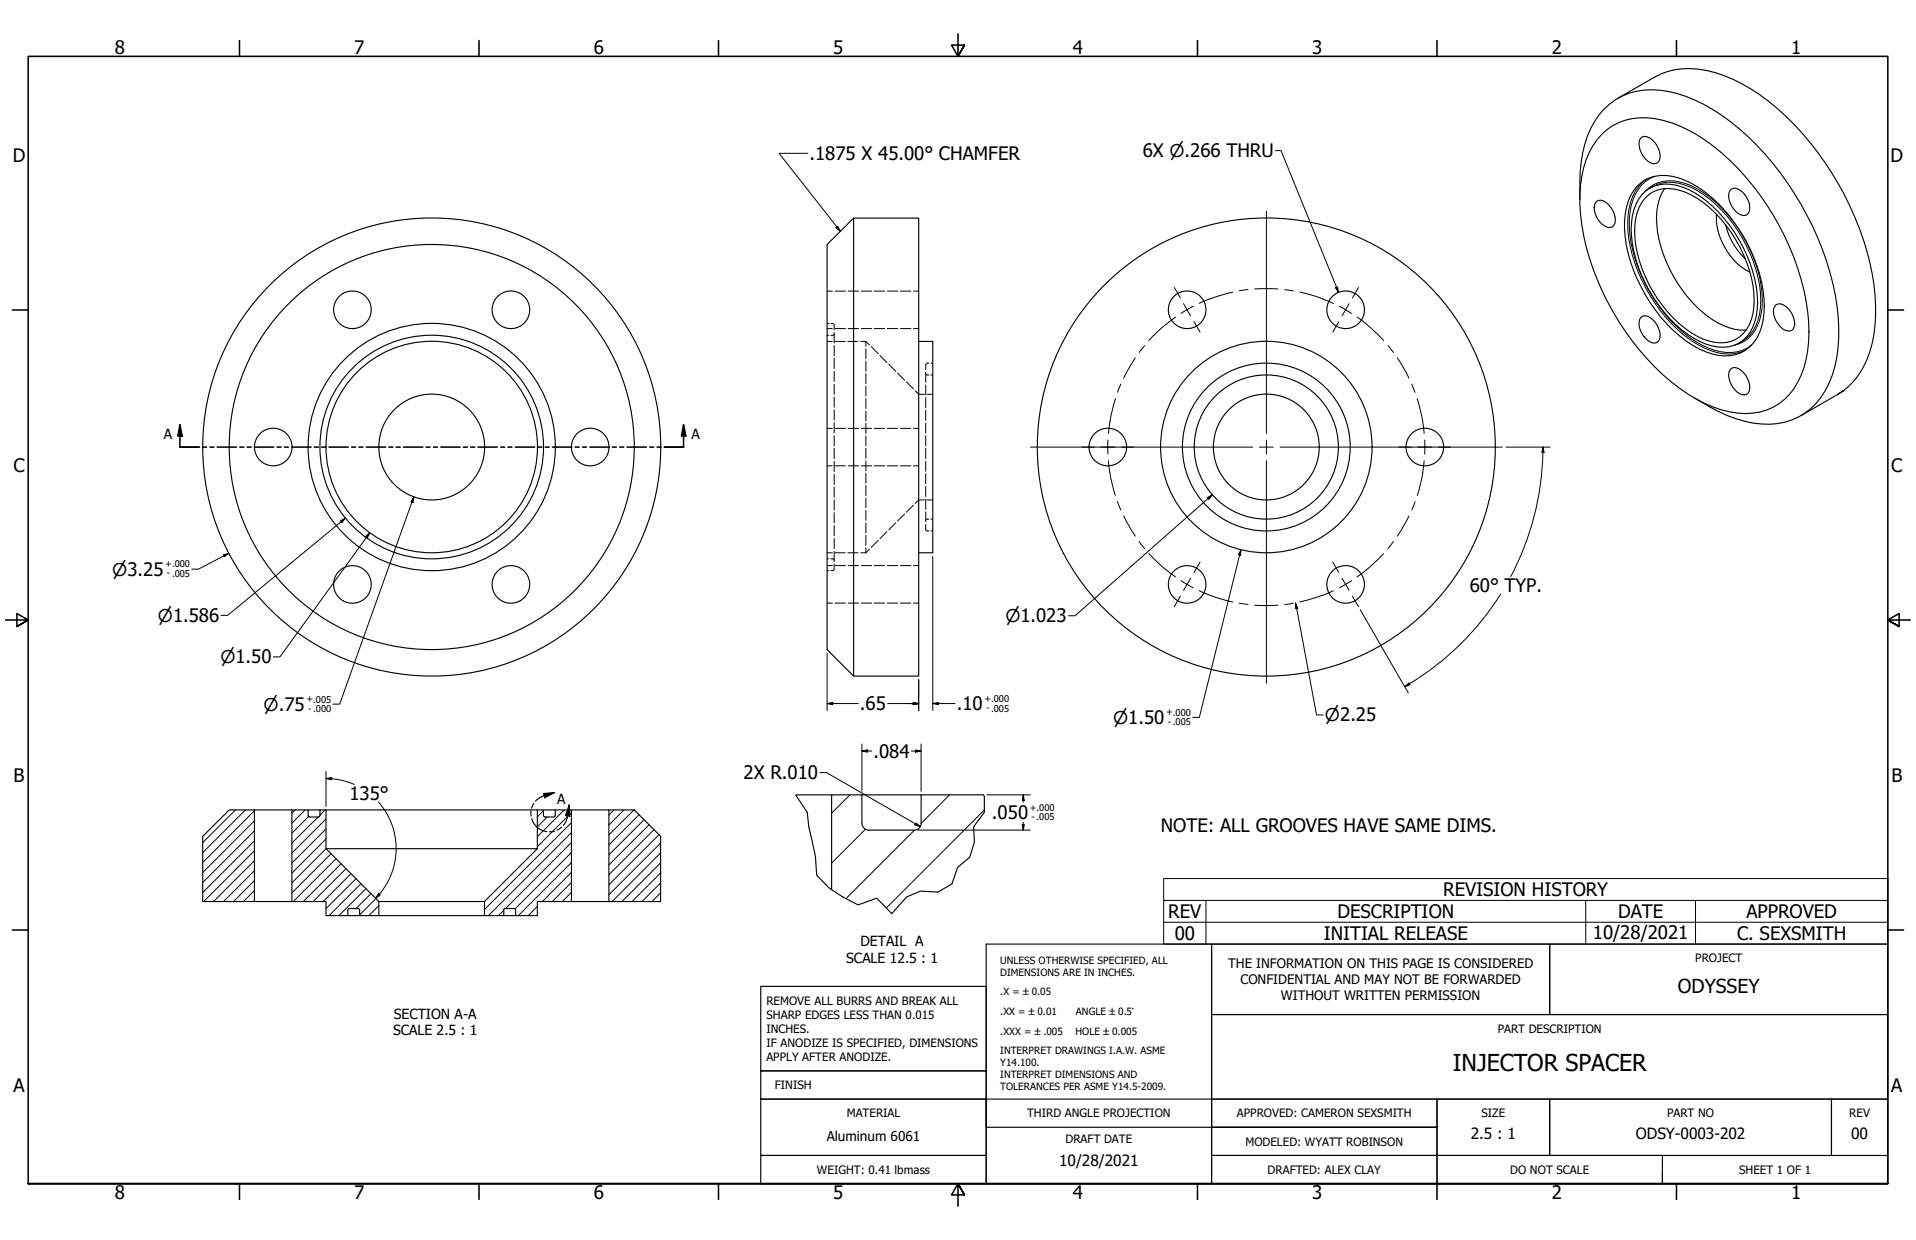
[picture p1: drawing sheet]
<svg xmlns="http://www.w3.org/2000/svg" width="864mm" height="559mm" viewBox="0 0 864 559" stroke-linecap="round" stroke-linejoin="round" font-family="sans-serif">
<!-- layer: Hatch (ANSI) -->
<g fill="none" stroke="#000" stroke-width=".45">
<path d="M383 358l-8 8M428 358l-13 13M106 365l-15 15M111 365l-20 19M115 379l-24 23M115 374l-24 24M115 370l-24 23M115 365l-24 24M133 365l-1 1M138 365l-6 6M139 368l-7 7M143 368l-11 12"/>
<path d="M147 365l-3 2M147 374l-15 15M147 369l-15 15M147 378l-15 15M245 365l-3 3M247 368l-5 5M254 365l-12 12M258 380l-30 29M258 375l-38 38M258 371l-40 39M258 366l-16 16M277 365l-3 2"/>
<path d="M281 365l-7 7M286 365l-12 11M288 367l-14 14M290 369l-16 16M293 372l-19 18M295 374l-21 20M297 376l-23 23M298 380l-24 23M390 374l-15 15M412 374l-31 31M444 365l-45 44M115 397l-10 9"/>
<path d="M115 392l-14 14M115 388l-19 18M115 383l-23 23M147 382l-15 16M149 385l-17 17M152 387l-20 19M154 389l-17 17M156 391l-15 15M158 394l-12 12M160 396l-13 13M163 398l-15 15M258 398l-9 8"/>
<path d="M258 389l-24 24M258 384l-26 26M258 393l-14 13M298 398l-9 8M298 393l-13 13M298 389l-18 17M298 384l-22 22M115 406h-1M115 401l-5 5M165 400l-12 13M167 403l-7 6M169 405l-7 7"/>
<path d="M171 413h.1M171 408l-5 5M227 410l-2 3M242 408l-4 5M258 402l-5 4M298 402l-4 4"/>
</g>
<!-- layer: Visible (ANSI) -->
<g fill="none" stroke="#000" stroke-width=".51">
<path d="M729 44l17-9a38 38 0 0 1 35 1 117 117 0 0 1 53 56 100 100 0 0 1 10 63 35 35 0 0 1-16 23l3-2M722 61a29 29 0 0 1 31-6 93 93 0 0 1 46 42 101 101 0 0 1 16 61 30 30 0 0 1-22 28 46 46 0 0 1-36-11 117 117 0 0 1-45-83 43 43 0 0 1 10-31zM739 62a4 4 0 0 1 7 2 7 7 0 0 1 1 10 8 8 0 0 1-8-8zM385 98h29v207h-29M712 90a60 60 0 0 1 7-35 31 31 0 0 1 37-13 97 97 0 0 1 50 40 122 122 0 0 1 23 71 40 40 0 0 1-18 35 40 40 0 0 1-36-3l-11-6M720 91a7 7 0 0 1 8 5v2a3 3 0 0 1-1 4 3 3 0 0 1-4 0 8 8 0 0 1-3-11zM738 84a18 18 0 0 1 22-3 68 68 0 0 1 35 60 18 18 0 0 1-18 19 44 44 0 0 1-31-20 63 63 0 0 1-13-43 23 23 0 0 1 5-13zM742 89a16 16 0 0 1 20-1 58 58 0 0 1 29 50 15 15 0 0 1-18 16 44 44 0 0 1-28-22 48 48 0 0 1-7-36zM742 86a18 18 0 0 1 19-1 61 61 0 0 1 31 54 16 16 0 0 1-17 17 44 44 0 0 1-29-21 52 52 0 0 1-10-41 17 17 0 0 1 6-8zM745 84l-1 1M750 85a34 34 0 0 0 0 30 56 56 0 0 0 27 32 20 20 0 0 0 10 2M774 97a29 29 0 0 0 15 26"/>
<path d="M780 85a5 5 0 0 1 7 4l2 4a3 3 0 0 1-2 4 3 3 0 0 1-4-1 8 8 0 0 1-3-11zM373 110l12-12v207l-12-12zM778 101l2 8 3 4 4 4M801 137a7 7 0 0 1 8 7 3 3 0 0 1-1 5 3 3 0 0 1-4-1 9 9 0 0 1-4-10zM414 154h6v95h-6M740 143a6 6 0 0 1 8 5v1a3 3 0 0 1-1 5 3 3 0 0 1-5-1 8 8 0 0 1-2-10zM785 154l-1 1M780 166a4 4 0 0 1 6 2 7 7 0 0 1 1 10 8 8 0 0 1-8-8zM828 178l-16 9M359 358h16M388 358h55M415 358v13a3 3 0 0 1-3 3"/>
<path d="M91 377l12-12h12v41h-24zM115 365h17M139 365h5M147 365h95M245 365h5M250 365v3h-4h-1v-3h-3v17l-24 24v7h9v-3l1-1M250 365h8v41h-16v7h-10v-3l-4-1M258 365h16M274 365h12l12 12v29h-24zM392 374h20M392 374a3 3 0 0 1-4-3v-13h-13v43M147 382h95"/>
<path d="M115 406h17M157 413h5M162 410l-1-1h-4v4h-10v-7h-15v-41h7v3h5v-3h3v17l24 24v7h-9v-3M171 413h47M171 406h47M227 413h5M258 406h16"/>
<circle cx="159" cy="140" r="8"/>
<circle cx="230" cy="140" r="8"/>
<circle cx="535" cy="140" r="8"/>
<circle cx="607" cy="140" r="8"/>
<circle cx="123" cy="201" r="8"/>
<circle cx="195" cy="201" r="103"/>
<circle cx="195" cy="201" r="91"/>
<circle cx="195" cy="201" r="56"/>
<circle cx="195" cy="201" r="50"/>
<circle cx="195" cy="201" r="24"/>
<circle cx="195" cy="201" r="48"/>
<circle cx="266" cy="201" r="8"/>
<circle cx="499" cy="201" r="8"/>
<circle cx="571" cy="201" r="103"/>
<circle cx="571" cy="201" r="48"/>
<circle cx="571" cy="201" r="24"/>
<circle cx="571" cy="201" r="32"/>
<circle cx="571" cy="201" r="38"/>
<circle cx="642" cy="201" r="8"/>
<circle cx="159" cy="263" r="8"/>
<circle cx="230" cy="263" r="8"/>
<circle cx="535" cy="263" r="8"/>
<circle cx="607" cy="263" r="8"/>
</g>
<!-- layer: Visible Narrow (ANSI) -->
<path d="M746 79a20 20 0 0 0-12 20 68 68 0 0 0 33 57 20 20 0 0 0 23-1M742 86a17 17 0 0 1 21-2 63 63 0 0 1 31 54 17 17 0 0 1-12 18M742 81a24 24 0 0 0-8 23 69 69 0 0 0 34 53 22 22 0 0 0 19 1M745 84a21 21 0 0 1 23 4 63 63 0 0 1 25 50 19 19 0 0 1-8 16" fill="none" stroke="#000" stroke-width=".45"/>
<!-- layer: Hidden (ANSI) -->
<g fill="none" stroke="#000" stroke-width=".45">
<path d="M373 131h2M376 131h5M382 131h5M388 131h5M394 131h5M400 131h5M406 131h5M412 131h2M373 154h2M373 151h1M373 146h1M373 148h2"/>
<path d="M375 146h1M376 151h-1M376 146v3M376 150v5M376 156v4M376 150v1M376 154h5M376 148h5M382 154h5M382 148h5M388 154h2M388 148h5"/>
<path d="M390 154v2M390 157v5M390 154l2 1M393 156l3 3M394 148h5M400 148h5M406 148h5M412 148h2M376 161v5M376 167v5M376 173v5M376 179v5"/>
<path d="M390 163v4M390 168v5M390 174v4M390 180v4M397 160l3 3M401 164l3 3M405 168l3 3M409 172l3 3M412 176l2 2h3M417 168v4M417 173v5M417 179v5"/>
<path d="M417 168v1M417 164v3M418 169h1M418 178h2M419 164h-1M420 169h.1M420 164h.1M373 193h2M376 185v4M376 190v5M376 196v5M376 193h5"/>
<path d="M382 193h5M388 193h5M390 185v5M390 191v4M390 196v5M394 193h5M400 193h5M406 193h5M412 193h2M417 185v4M417 191v4M417 196v5"/>
<path d="M373 210h2M376 202v5M376 208v4M376 214v4M376 219v5M376 210h5M382 210h5M388 210h5M390 202v5M390 208v4M390 213v5M390 219v4"/>
<path d="M394 210h5M400 210h5M406 210h5M412 210h2M417 202v5M417 208v4M417 213v5M417 219v5M376 225v5M376 231v5M376 237v4M390 224v5"/>
<path d="M390 230v5M390 236v4M400 240l-3 3M404 236l-3 3M408 232l-3 3M412 228l-3 3M417 225h-3l-2 2M417 225v4M417 231v4M417 236v3M417 234v1M418 239h1"/>
<path d="M418 225h2M419 234h-1M420 234h.1M420 239h.1M373 249h2M373 252h1M373 257h1M373 255h2M375 252h1M376 257h-1M376 252h.1M376 243v4"/>
<path d="M376 248v5M376 254v3M376 249h5M376 255h5M382 249h5M382 255h5M388 249h2M388 255h5M390 241v5M390 247v2M392 248l-2 1M394 255h5"/>
<path d="M396 244l-3 3M400 255h5M406 255h5M412 255h2M373 272h2M376 272h5M382 272h5M388 272h5M394 272h5M400 272h5M406 272h5M412 272h2"/>
</g>
<!-- layer: Break Line (ANSI) -->
<path d="M359 358l5 8 1 7 3 13v8a47 47 0 0 0 19 14l8-3 7 7 7-8 6-2h8l6-4 3-7 5-5 2-6v-7l5-7v-7l-1-1" fill="none" stroke="#000" stroke-width=".51"/>
<!-- layer: Section Line (ANSI) -->
<g fill="none" stroke="#000" stroke-width=".7">
<path d="M81 191l1 5h-2zM81 191v10h9M308 191l1 5h-2zM308 191v10h-9M91 201h2M95 201h1M98 201h9M108 201h2M111 201h2M115 201h8M125 201h2M128 201h2"/>
<path d="M132 201h8M142 201h2M145 201h2M148 201h9M158 201h2M162 201h2M165 201h9M175 201h2M179 201h1M182 201h9M192 201h2M195 201h2"/>
<path d="M199 201h8M209 201h2M212 201h2M215 201h9M226 201h1M229 201h2M232 201h9M242 201h2M246 201h2M249 201h9M259 201h2M263 201h1"/>
<path d="M266 201h9M276 201h2M279 201h2M283 201h8M293 201h2M296 201h2"/>
</g>
<g fill="#000">
<path d="M81 191l1 5h-2z" fill-rule="evenodd"/>
<path d="M308 191l1 5h-2z" fill-rule="evenodd"/>
</g>
<!-- layer: Detail Boundary (ANSI) -->
<path d="M245 358l5-1-5 3zM250 357l-6 2-3 2M239 365v3M240 369v1a8 8 0 0 0 7 5M241 362l-1 2M250 375h-2M253 373l-2 1M257 363v5h-2zM257 363l-1 5-2 4" fill="none" stroke="#000" stroke-width=".51"/>
<g fill="#000">
<path d="M245 358l5-1-5 3z" fill-rule="evenodd"/>
<path d="M257 363v5h-2z" fill-rule="evenodd"/>
</g>
<!-- layer: Border (ANSI) -->
<g fill="none" stroke="#000" stroke-width=".7">
<path d="M108 18v7M216 18v7M324 18v7M432 15v10l-3-5h6l-3 5 3-5M540 18v7M648 18v7M756 18v7M6 140h7M851 140h7M3 279h10l-5-3v6l5-3-5 3M861 279h-10l5-3v6l-5-3 5 3M6 419h7"/>
<path d="M851 419h7M13 533v-508h838v508h-838h838M108 533v8M216 533v8M324 533v8M435 538l-3-5 3 5h-6l3-5v11M540 533v8M648 533v8M756 533v8"/>
</g>
<!-- layer: Title (ANSI) -->
<g fill="none" stroke="#000" stroke-width=".51">
<path d="M444 425h102v108h-102zM546 425h152v32h-152zM698 425h153v32h-153zM343 444h101v39h-101zM546 457h305v38h-305zM343 483h101v12h-101zM343 495h101v26h-101zM444 495h102v13h-102zM546 495h102v13h-102h102v13h-102v12h102v-12h-102zM648 495h50v26h-50zM698 495h127v26h-127zM825 495h26v26h-26z"/>
<path d="M343 521h101v12h-101zM648 521h101v12h-101zM851 521v12h-102v-5"/>
</g>
<!-- layer: Symbol (ANSI) -->
<path d="M364 69h-13l28 35M575 68h2l26 64M377 103l1-1 1 2zM602 130l1-1v3zM525 406v-10h326v10M525 416h326M544 406v19M715 406v19M764 406v19M851 406h-326v10M851 406v19h-326v-9" fill="none" stroke="#000" stroke-width=".45"/>
<g fill="#000">
<path d="M377 103l1-1 1 2z" fill-rule="evenodd"/>
<path d="M602 130l1-1v3z" fill-rule="evenodd"/>
</g>
<!-- layer: Dimension (ANSI) -->
<g fill="none" stroke="#000" stroke-width=".45">
<path d="M679 201h20M696 201v3h-1zM696 201a126 126 0 0 1-15 59M153 235l3-2-2 2zM156 233l-53 44h-3M187 224l-1 2h-1zM187 224l-34 93h-3M544 224l2-1-1 2zM546 223l-61 54h-3M101 250l2-1-2 2zM103 249l-14 7h-3M165 242l2-2-1 2z"/>
<path d="M167 240l-41 56h-3M420 251v69M559 248v2h-1zM559 248l-18 75h-3M584 272l1 2h-1zM584 272l9 50h3M613 275l22 37M676 268a125 125 0 0 1-41 40M373 294v26M373 317h2v1zM373 317h14M400 317h14"/>
<path d="M412 317h2l-2 1zM414 306v14M420 317h3v1zM420 317h10M633 309l2-1 1 1zM635 308l-2 1M388 338h3v1zM388 338h5M388 335v22M411 338h4M413 338h2l-2 1zM415 335v22"/>
<path d="M147 351l2-1v1zM147 351l7 1 6 1M147 348v15M370 348h2l43 24M445 358h19M461 358l1 3h-1zM461 358v4M171 361a32 32 0 0 1-2 44M413 371l2 1h-3zM414 374h50M461 372h1l-1 2zM461 371v3"/>
<path d="M171 403l-2 2z"/>
</g>
<g fill="#000">
<path d="M696 201v3h-1z" fill-rule="evenodd"/>
<path d="M153 235l3-2-2 2z" fill-rule="evenodd"/>
<path d="M187 224l-1 2h-1z" fill-rule="evenodd"/>
<path d="M544 224l2-1-1 2z" fill-rule="evenodd"/>
<path d="M101 250l2-1-2 2z" fill-rule="evenodd"/>
<path d="M165 242l2-2-1 2z" fill-rule="evenodd"/>
<path d="M559 248v2h-1z" fill-rule="evenodd"/>
<path d="M584 272l1 2h-1z" fill-rule="evenodd"/>
<path d="M373 317h2v1z" fill-rule="evenodd"/>
<path d="M412 317h2l-2 1z" fill-rule="evenodd"/>
<path d="M412 317h2l-2 1z" fill-rule="evenodd"/>
<path d="M420 317h3v1z" fill-rule="evenodd"/>
<path d="M633 309l2-1 1 1z" fill-rule="evenodd"/>
<path d="M388 338h3v1z" fill-rule="evenodd"/>
<path d="M413 338h2l-2 1z" fill-rule="evenodd"/>
<path d="M147 351l2-1v1z" fill-rule="evenodd"/>
<path d="M413 371l2 1h-3z" fill-rule="evenodd"/>
<path d="M461 372h1l-1 2z" fill-rule="evenodd"/>
<path d="M461 358l1 3h-1z" fill-rule="evenodd"/>
<path d="M171 403l-2 2z" fill-rule="evenodd"/>
</g>
<!-- layer: Center Mark (ANSI) -->
<g fill="none" stroke="#000" stroke-width=".45">
<path d="M571 95v100M529 130l3 4M533 137l4 5M608 137l-3 5M612 130l-2 4M538 145l3 5M603 145l-2 5M571 198v7M464 201h101M568 201h6M571 208v100M577 201h100"/>
<path d="M541 253l-3 5M601 253l2 5M532 269l-3 4M537 261l-4 5M605 261l3 5M610 269l2 4"/>
</g>
<!-- layer: Centerline (ANSI) -->
<g fill="none" stroke="#000" stroke-width=".45">
<path d="M538 138l-6 3M556 132l-10 3-5 2M563 130l-4 1M566 130h10M579 131h4M586 132l8 2 7 3M604 138l3 2M606 140l3 1M516 156l-3 3M525 146l-7 7M530 143l-4 3M612 143l4 3 8 7"/>
<path d="M626 156l2 3M503 180l-2 8-1 7M505 173l-1 4M512 161l-6 9M630 161l5 9M636 173l2 4M639 180l2 8 1 7M499 198v7M642 198v7M500 208l1 7 2 8M642 208l-1 7-2 8M504 226l1 4"/>
<path d="M506 232l6 10M635 233l-5 9M638 226l-2 4M513 244l3 3M518 249l7 8M526 257l4 3M616 257l-4 3M624 249l-8 8M628 244l-2 3M532 262l6 3M541 266l7 3 8 2M559 272h4"/>
<path d="M565 273h11M583 272h-4M596 268l-10 3M601 266l-5 2M609 262l-5 3"/>
</g>
<text font-size="10.5" x="655" y="483">INJECTOR SPACER</text>
<text font-size="8.7" x="756" y="448">ODYSSEY</text>
<g font-size="8.4">
<text x="52" y="24">8</text>
<text x="160" y="24">7</text>
<text x="268" y="24">6</text>
<text x="376" y="24">5</text>
<text x="483" y="24">4</text>
<text x="591" y="24">3</text>
<text x="699" y="24">2</text>
<text x="807" y="24">1</text>
<text x="515" y="71">6X ⌀.266 THRU</text>
<text x="6" y="73">D</text>
<text x="365" y="72">.1875 X 45.00° CHAMFER</text>
<text x="852" y="73">D</text>
<text x="6" y="213">C</text>
<text x="852" y="213">C</text>
<text x="662" y="267">60° TYP.</text>
<text x="388" y="320">.65</text>
<text x="431" y="320">.10</text>
<text x="394" y="342">.084</text>
<text x="6" y="352">B</text>
<text x="335" y="351">2X R.010</text>
<text x="852" y="352">B</text>
<text x="157" y="360">135°</text>
<text x="447" y="369">.050</text>
<text x="523" y="375">NOTE: ALL GROOVES HAVE SAME DIMS.</text>
<text x="650" y="404">REVISION HISTORY</text>
<text x="527" y="414">REV</text>
<text x="603" y="414">DESCRIPTION</text>
<text x="729" y="414">DATE</text>
<text x="787" y="414">APPROVED</text>
<text x="529" y="424">00</text>
<text x="597" y="424">INITIAL RELEASE</text>
<text x="718" y="423">10/28/2021</text>
<text x="783" y="424">C. SEXSMITH</text>
<text x="6" y="492">A</text>
<text x="852" y="492">A</text>
<text x="52" y="541">8</text>
<text x="160" y="541">7</text>
<text x="268" y="541">6</text>
<text x="376" y="541">5</text>
<text x="483" y="541">4</text>
<text x="591" y="541">3</text>
<text x="699" y="541">2</text>
<text x="807" y="541">1</text>
</g>
<g font-size="7.9">
<text x="51" y="259">⌀3.25</text>
<text x="71" y="280">⌀1.586</text>
<text x="453" y="280">⌀1.023</text>
<text x="99" y="299">⌀1.50</text>
<text x="119" y="320">⌀.75</text>
<text x="502" y="326">⌀1.50</text>
<text x="597" y="325">⌀2.25</text>
</g>
<g font-size="7">
<text x="663" y="513">2.5 : 1</text>
<text x="737" y="513">ODSY-0003-202</text>
<text x="834" y="513">00</text>
<text x="477" y="525">10/28/2021</text>
</g>
<g font-size="6.3">
<text x="74" y="198">A</text>
<text x="312" y="198">A</text>
<text x="251" y="363">A</text>
<text x="388" y="427">DETAIL A</text>
<text x="381" y="434">SCALE 12.5 : 1</text>
<text x="177" y="459">SECTION A-A</text>
<text x="177" y="467">SCALE 2.5 : 1</text>
</g>
<text font-size="6.1" x="373" y="514">Aluminum 6061</text>
<g font-size="5.9">
<text x="554" y="436">THE INFORMATION ON THIS PAGE IS CONSIDERED</text>
<text x="559" y="443">CONFIDENTIAL AND MAY NOT BE FORWARDED</text>
<text x="577" y="451">WITHOUT WRITTEN PERMISSION</text>
</g>
<g font-size="5.2">
<text x="764" y="434">PROJECT</text>
<text x="345" y="453">REMOVE ALL BURRS AND BREAK ALL</text>
<text x="345" y="459">SHARP EDGES LESS THAN 0.015</text>
<text x="345" y="465">INCHES.</text>
<text x="675" y="465">PART DESCRIPTION</text>
<text x="345" y="472">IF ANODIZE IS SPECIFIED, DIMENSIONS</text>
<text x="345" y="478">APPLY AFTER ANODIZE.</text>
<text x="349" y="491">FINISH</text>
<text x="382" y="504">MATERIAL</text>
<text x="463" y="504">THIRD ANGLE PROJECTION</text>
<text x="558" y="504">APPROVED: CAMERON SEXSMITH</text>
<text x="668" y="504">SIZE</text>
<text x="751" y="504">PART NO</text>
<text x="834" y="504">REV</text>
<text x="480" y="515">DRAFT DATE</text>
<text x="561" y="516">MODELED: WYATT ROBINSON</text>
<text x="368" y="529">WEIGHT: 0.41 lbmass</text>
<text x="571" y="529">DRAFTED: ALEX CLAY</text>
<text x="681" y="529">DO NOT SCALE</text>
<text x="784" y="529">SHEET 1 OF 1</text>
</g>
<g font-size="4.5">
<text x="451" y="435">UNLESS OTHERWISE SPECIFIED, ALL</text>
<text x="451" y="440">DIMENSIONS ARE IN INCHES.</text>
<text x="451" y="449">.X = ±0.05</text>
<text x="451" y="458">.XX = ±0.01</text>
<text x="485" y="458">ANGLE ±0.5°</text>
<text x="451" y="467">.XXX = ±.005</text>
<text x="485" y="467">HOLE ±0.005</text>
<text x="451" y="475">INTERPRET DRAWINGS I.A.W. ASME</text>
<text x="451" y="480">Y14.100.</text>
<text x="451" y="486">INTERPRET DIMENSIONS AND</text>
<text x="451" y="491">TOLERANCES PER ASME Y14.5-2009.</text>
</g>
<g font-size="4.2">
<text x="74" y="256">+.000</text>
<text x="75" y="260">- .005</text>
<text x="138" y="316">+.005</text>
<text x="444" y="316">+.000</text>
<text x="139" y="321">- .000</text>
<text x="444" y="321">- .005</text>
<text x="526" y="322">+.000</text>
<text x="526" y="327">- .005</text>
<text x="464" y="365">+.000</text>
<text x="465" y="370">- .005</text>
</g>
</svg>
